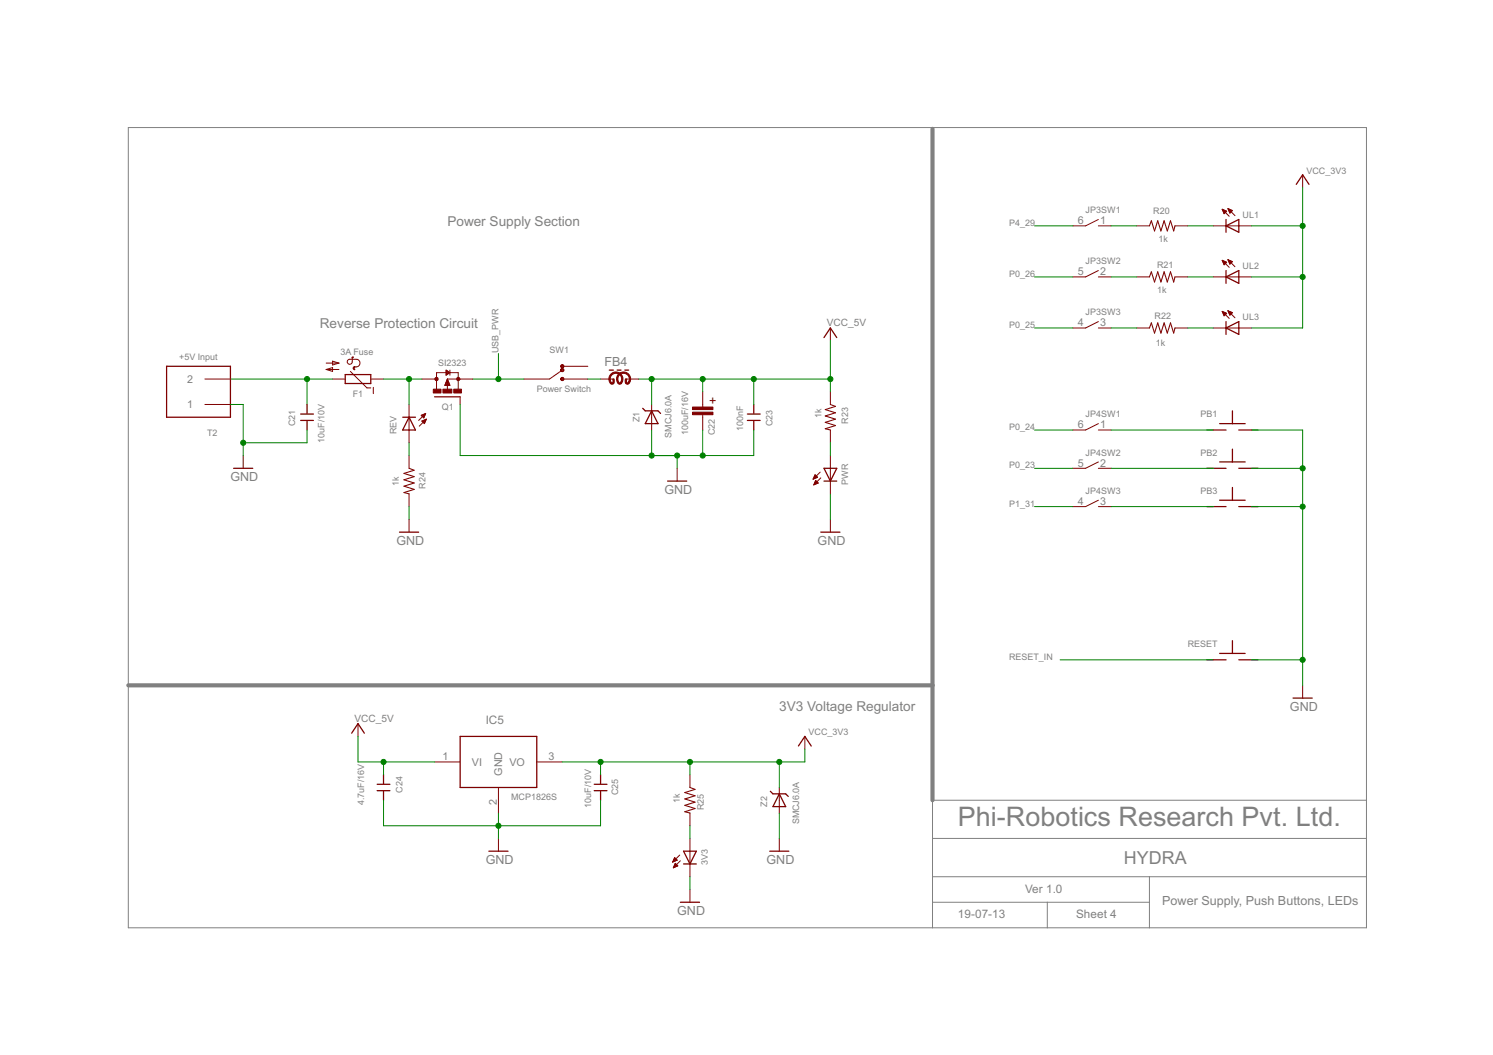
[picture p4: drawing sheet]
<svg xmlns="http://www.w3.org/2000/svg" width="297mm" height="210mm" viewBox="0 0 297 210" stroke-linecap="round" stroke-linejoin="round" font-family="sans-serif">
<path d="M25.5 25.4h246.4v159.2h-246.4zM271.9 159.2h-86.4v25.4M185.5 166.8h86.4M185.5 174.4h86.4M185.5 179.5h43.2M208.4 179.5v5.1M228.7 174.4v10.2" fill="none" stroke="#808080" stroke-width=".2"/>
<path d="M185.5 25.6v133.6M25.5 136.4h160" fill="none" stroke="#808080" stroke-width=".83"/>
<g fill="none" stroke="#800000" stroke-width=".25">
<path d="M257.9 36.7l1.3-1.9 1.2 1.9M243.9 44.9l2.6-1.2v2.5zM243.9 43.7v2.5M243.9 53.8v2.6M243.9 55.1l2.6-1.3v2.6zM33.1 72.9h12.7v10.1h-12.7zM68.7 74.5h5.1v1.8h-5.1zM86.5 79h5M121.2 73.6h.8M122.8 73.6h.7M124.3 73.6h.8M163.9 67.2l1.3-1.9 1.3 1.9"/>
<path d="M243.9 64v2.5M243.9 65.3l2.6-1.3v2.5zM46.5 93.2h3.8M59.8 82.4h2.6M59.8 83.7h2.6M61.1 80.5v1.8M61.1 83.8v1.8M80.1 83h2.6M81.4 83l1.3 2.6h-2.6zM127.9 81.2l.5 .5h2.5l.5 .6M129.6 81.7l1.3 2.6h-2.5zM132.8 95.7h3.8"/>
<path d="M148.7 82.4h2.5M148.7 83.7h2.5M150 80.5v1.8M150 83.8v1.8M163.9 93.2h2.6l-1.3 2.5zM163.9 95.7h2.6M240.1 85.6h3.8M240.1 93.2h3.8M242.7 84.3h5M242.7 91.9h5M242.7 99.5h5M245.2 81.7v2.6"/>
<path d="M245.2 89.4v2.5M245.2 97v2.5M246.5 85.6h3.8M246.5 93.2h3.8M79.5 105.9h3.8M163.3 105.9h3.8M240.1 100.8h3.8M246.5 100.8h3.8M240.1 131.3h3.8M242.7 130h5M245.2 127.5v2.5M246.5 131.3h3.8"/>
<path d="M257.3 138.9h3.8M70 145.9l1.2-1.9 1.3 1.9M75 156h2.6M75 157.3h2.6M76.3 154.1v1.8M76.3 157.4v1.8M91.5 146.5h15.3v10.2h-15.3zM118.2 156h2.6M118.2 157.3h2.6M119.5 154.1v1.8M119.5 157.4v1.8M153.3 157.4l.5 .5h2.5l.5 .6"/>
<path d="M155 157.9l1.3 2.6h-2.5zM158.9 148.4l1.2-1.9 1.3 1.9M97.3 169.4h3.8M135.4 179.5h3.8M136 169.4h2.5l-1.2 2.5zM136 171.9h2.5M153.1 169.4h3.9"/>
</g>
<g fill="none" stroke="#800000" stroke-width=".2">
<path d="M259.2 34.8v2.5M218.5 43.7l-2.5 1.2h-2.6M218.5 44.9h2.6M218.5 53.8l-2.5 1.3h-2.6M218.5 55.1h2.6M226.1 44.9h2.6M226.1 55.1h2.6M233.8 44.9h2.5M233.8 55.1h2.5M241.4 44.9h7.6M241.4 55.1h7.6M243.2 41.6l1.4 1.4"/>
<path d="M243.2 41.6l.9 .4-.6 .5zM243.2 51.8l1.4 1.4M243.2 51.8l.9 .4-.6 .5zM243.2 41.7h.2M243.2 51.9h.1M243.2 52h.4M243.3 41.8h.4M243.3 42h.7M243.3 52.1h.6M243.4 52.2h.6M243.4 42.1h.6M243.4 52.3h.5"/>
<path d="M243.4 42.2h.5M243.5 42.3h.2M243.5 52.5h.3M243.5 52.6h.1M243.5 42.5h.1M244.3 41.5l1.4 1.4M244.3 41.5l.9 .4-.5 .5zM244.3 51.7l1.4 1.4M244.3 51.7l.9 .3-.5 .6zM244.3 41.6h.3M244.3 51.8h.2M244.4 51.9h.4"/>
<path d="M244.4 41.7h.4M244.5 41.8h.6M244.5 52h.6M244.5 52.1h.6M244.5 42h.6M244.6 42.1h.4M244.6 52.2h.4M244.6 52.3h.3M244.6 42.2h.3M244.6 52.5h.2M244.7 42.3h.1M40.8 75.4h5"/>
<path d="M64.9 72.2h2.5M64.9 73.5l1.3-.4v.8zM64.9 73.5h2.5M66.2 75.4h2.5M66.2 71.9l1.2 .3-1.2 .4zM69.7 73.9l3.3 3.3h.8M70.1 71.2v.8a.5 .5 0 0 1-.5 .5 .5 .5 0 0 1-.5-.5 .5 .5 0 0 1 .5-.5h1.2a.78 .78 0 0 1 .8 .9 .78 .78 0 0 1-1 .6M73.8 75.4h2.5M74.3 77.1v1.2M83.9 75.4h2.9M88.5 76.6h1M88.6 76.5h.8"/>
<path d="M88.6 76.3h.8M88.7 76.2h.6M88.7 76.1h.6M88.8 73.6l.7 .5-.7 .6zM88.8 74.5h.1M88.8 74.4h.3M88.8 74.3h.5M88.8 74.1h.6M88.8 73.9h.4M88.8 73.8h.2M88.8 73.7h.1M88.8 76h.4"/>
<path d="M88.8 75.9h.4M88.9 75.8h.3M88.9 75.6h.2M89 75.5h.1M89 75.4h5.1M89 75.4v2.2M89 75.4l.5 1.3h-1zM89.5 74.2l-2.7-.1v3.3M89.5 73.6v1.1M89.5 74.1h1.7v3.3M91.5 79v1.5M111.9 73.6l-2.6 1.8h-5.1"/>
<path d="M111.9 75.4h5M111.9 72.9h5M119.5 75.4h2.5M124.6 75.4h2.5M139.8 77.9v3.1M165.2 65.3v2.5M165.2 77.9v2.6M218.5 64l-2.5 1.3h-2.6M218.5 65.3h2.6M226.1 65.3h2.6M233.8 65.3h2.5M241.4 65.3h7.6"/>
<path d="M243.2 62l1.4 1.4M243.2 62l.9 .3-.6 .5zM243.2 62h.1M243.2 62.1h.4M243.3 62.2h.5M243.4 62.4h.6M243.4 62.5h.5M243.4 62.6h.4M243.5 62.7h.2M244.3 61.8l1.4 1.4M244.3 61.8l.9 .4-.5 .5zM244.3 61.9h.1"/>
<path d="M244.4 62h.3M244.4 62.1h.6M244.5 62.2h.7M244.5 62.4h.5M244.6 62.5h.3M244.6 62.6h.2M40.8 80.5h5M48.4 90.6v2.6M81.4 80.5v7.6M81.4 90.6v2.6M81.4 98.3v2.5M83.8 82.6l.9-.3-.4 .8z"/>
<path d="M83.9 82.6h.6M83.9 82.7h.6M83.9 83.8l.9-.4-.4 .9zM84 83.8h.6M84 82.9h.4M84.1 83.9h.5M84.1 83.7h.6M84.1 83h.3M84.1 82.5h.5M84.2 84.1h.3M84.3 83.1h.1M84.3 84.2h.2"/>
<path d="M84.4 83.6h.4M84.4 82.4h.2M84.7 82.3l-1.4 1.4M84.7 83.5h.1M84.8 83.4l-1.4 1.4M129.6 80.5v5.1M134.7 93.2v2.5M139.8 82.5v3.1M161.8 95.3h.1M161.8 95.2h.4M161.9 95h.6M161.9 94.9h.7"/>
<path d="M161.9 96.4h.3M162 94.8h.5M162 96.2h.4M162.1 94.7h.3M162.1 96.1h.6M162.1 96h.6M162.1 94.6h.2M162.2 95.9h.4M162.2 95.8h.3M162.3 95.7h.1M162.3 95.6l.5 .5-.9 .4zM162.7 95l-.5-.6-.4 .9"/>
<path d="M162.7 95l-.9 .3M163.2 93.9l-1.4 1.4M163.3 95.1l-1.4 1.4M165.2 85.6v2.5M165.2 90.6v7.7M218.5 84.3l-2.5 1.3h-2.6M218.5 85.6h2.6M218.5 91.9l-2.5 1.3h-2.6M218.5 93.2h2.6M218.5 99.5l-2.5 1.3h-2.6M81.4 103.3v2.6M165.2 103.3v2.6"/>
<path d="M218.5 100.8h2.6M259.2 136.4v2.5M71.2 144v2.5M86.5 151.6h5M99.2 156.7v5.1M106.8 151.6h5.1M137.3 154.1v2.6M155 156.7v5.1M160.1 146.5v2.6M99.2 166.8v2.6M133.8 171.5h.1M133.9 171.4h.2"/>
<path d="M133.9 171.3h.5M134 171.2h.7M134 172.6h.1M134 171h.6M134 172.5h.4M134.1 170.9h.4M134.1 172.4h.6M134.2 170.8h.2M134.2 172.2h.6M134.2 170.7h.1M134.2 172.1h.5M134.2 170.6l.5 .5-.9 .4z"/>
<path d="M134.3 172h.3M134.3 171.9h.2M134.3 171.8l.6 .5-.9 .4zM135.2 170.1l-1.4 1.4M135.4 171.3l-1.4 1.4M137.3 161.8v2.5M137.3 166.8v7.6M137.3 177v2.5M155 166.8v2.6"/>
</g>
<path d="M228.7 44.9l.4-1 .6 2.1 .6-2.1 .7 2.1 .6-2.1 .6 2.1 .7-2.1 .6 2.1 .3-1.1M228.7 55.1l.4-1 .6 2 .6-2 .7 2 .6-2 .6 2 .7-2 .6 2 .3-1M228.7 65.3l.4-1.1 .6 2.1 .6-2.1 .7 2.1 .6-2.1 .6 2.1 .7-2.1 .6 2.1 .3-1M81.4 93.2l1 .4-2 .6 2 .6-2 .7 2 .6-2 .6 2 .7-2 .6 1 .3M165.2 80.5l1 .4-2 .6 2 .6-2 .7 2 .6-2 .6 2 .7-2 .6 1 .3M137.3 156.7l1 .4-2.1 .6 2.1 .6-2.1 .7 2.1 .6-2.1 .6 2.1 .7-2.1 .6 1.1 .3" fill="none" stroke="#800000" stroke-width=".21"/>
<g fill="#800000" stroke="#800000" stroke-width=".2">
<path d="M90.9 75.2h.5l.1 .2-.1 .2h-.5z" fill-rule="evenodd"/>
<path d="M86.6 75.2h.5l.1 .2-.1 .2h-.5z" fill-rule="evenodd"/>
<path d="M111.7 72.6a.33 .33 0 0 1 .5 .1 .33 .33 0 0 1-.2 .5 .33 .33 0 0 1-.5-.3l.4-.2 .1 .3h-.1l-.4-.1z" fill-rule="evenodd"/>
<path d="M111.7 73.3a.33 .33 0 0 1 .5 .2 .33 .33 0 0 1-.2 .4 .33 .33 0 0 1-.5-.3l.4-.2 .1 .3-.1 .1-.4-.2z" fill-rule="evenodd"/>
<path d="M111.7 75.1a.33 .33 0 0 1 .5 .2 .33 .33 0 0 1-.2 .4 .33 .33 0 0 1-.5-.3l.4-.2 .1 .3-.1 .1-.4-.2z" fill-rule="evenodd"/>
<path d="M70.4 73l.2-.1-.2 .4 .2 .3-.3-.3z" fill-rule="evenodd"/>
<path d="M70.1 71.1l.2-.1-.1 .2h-.2z" fill-rule="evenodd"/>
<path d="M121.4 76.2l.2-.1 .5 .1-.3 .3z" fill-rule="evenodd"/>
<path d="M122.9 76.2l.2-.1 .6 .1-.4 .3z" fill-rule="evenodd"/>
<path d="M124.5 76.2l.2-.1 .5 .1-.4 .3z" fill-rule="evenodd"/>
<path d="M121.9 75.4h.3v.8l-.3-.1z" fill-rule="evenodd"/>
<path d="M124.4 75.4h.3v.7l-.3 .1z" fill-rule="evenodd"/>
<path d="M121.6 74.3a1.4 1.4 0 0 1 1.9 .1 1.4 1.4 0 0 1 .2 1.8l-.3-.1a1.14 1.14 0 0 0-.1-1.5 1.14 1.14 0 0 0-1.5 0 1.14 1.14 0 0 0-.2 1.5l-.2 .1-.1-.1a1.42 1.42 0 0 1 .3-1.8z" fill-rule="evenodd"/>
<path d="M123.1 74.3a1.4 1.4 0 0 1 1.9 .1 1.4 1.4 0 0 1 .2 1.8l-.2-.1a1.14 1.14 0 0 0-.2-1.5 1.14 1.14 0 0 0-1.5 0 1.14 1.14 0 0 0-.2 1.5l-.2 .1v-.1a1.42 1.42 0 0 1 .2-1.8z" fill-rule="evenodd"/>
</g>
<g fill="#800000" stroke="#800000" stroke-width=".2">
<path d="M86.2 77.4h1.5v.8h-1.5z"/>
<path d="M90.3 77.4h1.5v.8h-1.5z"/>
<path d="M88.1 77.4h1.8v.8h-1.8z"/>
<path d="M137.8 81h4v.5h-4z"/>
<path d="M137.8 82h4v.5h-4z"/>
</g>
<g fill="none" stroke="#008000" stroke-width=".2">
<path d="M259.2 37.3v28h-10.2M205.8 44.9h7.6M205.8 55.1h7.6M221.1 44.9h5M221.1 55.1h5M236.3 44.9h5.1M236.3 55.1h5.1M249 44.9h10.2M249 55.1h10.2M45.8 75.4h20.4M61.1 75.4v5.1M76.3 75.4h7.6"/>
<path d="M81.4 75.4v5.1M94.1 75.4h10.1M99.2 70.3v5.1M116.9 75.4h2.6M127.1 75.4h38.1M129.6 75.4v5.1M139.8 75.4v2.5M150 75.4v5.1M165.2 67.8v10.1M205.8 65.3h7.6M221.1 65.3h5M236.3 65.3h5.1"/>
<path d="M45.8 80.5h2.6v10.1M61.1 85.6v2.5h-12.7M81.4 88.1v2.5M91.5 80.5v10.1h58.5v-5M129.6 85.6v5M134.7 90.6v2.6M139.8 85.6v5M165.2 88.1v2.5M165.2 98.3v5M205.8 85.6h7.6M205.8 93.2h7.6M221.1 85.6h20.3"/>
<path d="M221.1 93.2h20.3M249 85.6h10.2v50.8M249 93.2h10.2M81.4 100.8v2.5M205.8 100.8h7.6M221.1 100.8h20.3M249 100.8h10.2M210.9 131.3h30.5M249 131.3h10.2M71.2 146.5v5.1h15.3M76.3 151.6v2.5M76.3 159.2v5.1h43.2v-5.1"/>
<path d="M119.5 151.6v2.5M137.3 151.6v2.5M155 151.6v5.1M160.1 149.1v2.5h-48.2M99.2 161.8v5M137.3 164.3v2.5M137.3 174.4v2.6M155 161.8v5"/>
</g>
<g fill="#008000" stroke="#008000" stroke-width=".2">
<circle cx="259.2" cy="93.2" r=".51"/>
<circle cx="259.2" cy="100.8" r=".51"/>
<circle cx="259.2" cy="131.3" r=".51"/>
<circle cx="48.4" cy="88.1" r=".51"/>
<circle cx="134.7" cy="90.6" r=".51"/>
<circle cx="129.6" cy="90.6" r=".51"/>
<circle cx="139.8" cy="90.6" r=".51"/>
<circle cx="99.2" cy="164.3" r=".51"/>
<circle cx="259.2" cy="44.9" r=".51"/>
<circle cx="259.2" cy="55.1" r=".51"/>
<circle cx="119.5" cy="151.6" r=".51"/>
<circle cx="155" cy="151.6" r=".51"/>
<circle cx="137.3" cy="151.6" r=".51"/>
<circle cx="61.1" cy="75.4" r=".51"/>
<circle cx="81.4" cy="75.4" r=".51"/>
<circle cx="76.3" cy="151.6" r=".51"/>
<circle cx="139.8" cy="75.4" r=".51"/>
<circle cx="150" cy="75.4" r=".51"/>
<circle cx="165.2" cy="75.4" r=".51"/>
<circle cx="129.6" cy="75.4" r=".51"/>
<circle cx="99.2" cy="75.4" r=".51"/>
</g>
<text font-size="6" fill="#808080" x="190.6" y="164.3">Phi-Robotics Research Pvt. Ltd.</text>
<text font-size="4" fill="#808080" x="223.6" y="171.9">HYDRA</text>
<g font-size="3" fill="#808080">
<text x="89" y="44.9">Power Supply Section</text>
<text x="63.6" y="65.2">Reverse Protection Circuit</text>
<text x="155" y="141.4">3V3 Voltage Regulator</text>
</g>
<g font-size="2.8" fill="#808080">
<text x="120.3" y="72.9">FB4</text>
<text x="45.8" y="95.7">GND</text>
<text x="132.2" y="98.3">GND</text>
<text x="78.9" y="108.4">GND</text>
<text x="162.7" y="108.4">GND</text>
<text x="256.6" y="141.4">GND</text>
<text x="96.6" y="171.9">GND</text>
<text x="152.5" y="171.9">GND</text>
<text x="134.7" y="182.1">GND</text>
<text x="231.2" y="180.2">Power Supply, Push Buttons, LEDs</text>
</g>
<text font-size="2.8" fill="#800000" x="141.1" y="80.5">+</text>
<g font-size="2.6" fill="#808080">
<text x="96.6" y="144">IC5</text>
<text x="203.9" y="177.6">Ver 1.0</text>
<text x="190.6" y="182.7">19-07-13</text>
<text x="214.1" y="182.7">Sheet 4</text>
</g>
<g font-size="2.4" fill="#808080">
<text x="214.5" y="44.6">6</text>
<text x="218.9" y="44.6">1</text>
<text x="214.5" y="54.7">5</text>
<text x="218.9" y="54.7">2</text>
<text x="214.5" y="64.9">4</text>
<text x="218.9" y="64.9">3</text>
<text x="37.2" y="76.2">2</text>
<text x="37.2" y="81.2">1</text>
<text x="214.5" y="85.2">6</text>
<text x="218.9" y="85.2">1</text>
<text x="214.5" y="92.8">5</text>
<text x="218.9" y="92.8">2</text>
<text x="214.5" y="100.4">4</text>
<text x="218.9" y="100.4">3</text>
<text x="88" y="151.2">1</text>
<text x="93.9" y="152.4">VI</text>
<text x="99.9" y="154.3" transform="rotate(-90 99.9 154.3)">GND</text>
<text x="101.4" y="152.4">VO</text>
<text x="109.1" y="151.2">3</text>
<text x="98.8" y="160.2" transform="rotate(-90 98.8 160.2)">2</text>
</g>
<g font-size="2.2" fill="#808080">
<text x="164.5" y="64.9">VCC_5V</text>
<text x="70.5" y="143.6">VCC_5V</text>
</g>
<g font-size="2" fill="#808080">
<text x="259.9" y="34.5">VCC_3V3</text>
<text x="200.8" y="44.9">P4_29</text>
<text x="216" y="42.4">JP3SW1</text>
<text x="229.5" y="42.7">R20</text>
<text x="247.2" y="43.4">UL1</text>
<text x="216" y="52.6">JP3SW2</text>
<text x="230.2" y="53.3">R21</text>
<text x="230.5" y="48.2">1k</text>
<text x="247.2" y="53.6">UL2</text>
<text x="200.8" y="55.1">P0_26</text>
<text x="230.2" y="58.4">1k</text>
<text x="200.8" y="65.2">P0_25</text>
<text x="216" y="62.7">JP3SW3</text>
<text x="229.7" y="63.5">R22</text>
<text x="247.2" y="63.7">UL3</text>
<text x="35.6" y="71.6">+5V Input</text>
<text x="67.8" y="70.7">3A Fuse</text>
<text x="99.2" y="70.3" transform="rotate(-90 99.2 70.3)">USB_PWR</text>
<text x="109.3" y="70.3">SW1</text>
<text x="230" y="68.8">1k</text>
<text x="87.2" y="72.9">SI2323</text>
<text x="106.8" y="77.9">Power Switch</text>
<text x="70.2" y="78.9">F1</text>
<text x="87.9" y="81.5">Q1</text>
<text x="163.4" y="83.2" transform="rotate(-90 163.4 83.2)">1k</text>
<text x="216" y="83">JP4SW1</text>
<text x="238.9" y="83">PB1</text>
<text x="41.2" y="86.8">T2</text>
<text x="58.7" y="84.8" transform="rotate(-90 58.7 84.8)">C21</text>
<text x="64.6" y="88.1" transform="rotate(-90 64.6 88.1)">10uF/10V</text>
<text x="78.9" y="86.4" transform="rotate(-90 78.9 86.4)">REV</text>
<text x="127.2" y="84" transform="rotate(-90 127.2 84)">Z1</text>
<text x="133.6" y="87.1" transform="rotate(-90 133.6 87.1)">SMCJ6.0A</text>
<text x="136.9" y="86.6" transform="rotate(-90 136.9 86.6)">100uF/16V</text>
<text x="142.2" y="86.6" transform="rotate(-90 142.2 86.6)">C22</text>
<text x="147.9" y="85.8" transform="rotate(-90 147.9 85.8)">100nF</text>
<text x="153.7" y="84.8" transform="rotate(-90 153.7 84.8)">C23</text>
<text x="168.7" y="84.3" transform="rotate(-90 168.7 84.3)">R23</text>
<text x="200.8" y="85.6">P0_24</text>
<text x="200.8" y="93.2">P0_23</text>
<text x="216" y="90.6">JP4SW2</text>
<text x="238.9" y="90.6">PB2</text>
<text x="79.4" y="96.6" transform="rotate(-90 79.4 96.6)">1k</text>
<text x="84.7" y="97.2" transform="rotate(-90 84.7 97.2)">R24</text>
<text x="168.8" y="96.5" transform="rotate(-90 168.8 96.5)">PWR</text>
<text x="200.8" y="100.8">P1_31</text>
<text x="216" y="98.3">JP4SW3</text>
<text x="238.9" y="98.3">PB3</text>
<text x="200.8" y="131.3">RESET_IN</text>
<text x="236.3" y="128.7">RESET</text>
<text x="160.9" y="146.3">VCC_3V3</text>
<text x="72.4" y="160.2" transform="rotate(-90 72.4 160.2)">4.7uF/16V</text>
<text x="80.1" y="157.7" transform="rotate(-90 80.1 157.7)">C24</text>
<text x="101.7" y="159.2">MCP1826S</text>
<text x="117.6" y="160.7" transform="rotate(-90 117.6 160.7)">10uF/10V</text>
<text x="123" y="158.2" transform="rotate(-90 123 158.2)">C25</text>
<text x="135.2" y="159.8" transform="rotate(-90 135.2 159.8)">1k</text>
<text x="140" y="161.2" transform="rotate(-90 140 161.2)">R25</text>
<text x="152.6" y="160.5" transform="rotate(-90 152.6 160.5)">Z2</text>
<text x="159" y="164" transform="rotate(-90 159 164)">SMCJ6.0A</text>
<text x="140.8" y="172.2" transform="rotate(-90 140.8 172.2)">3V3</text>
</g>
</svg>
